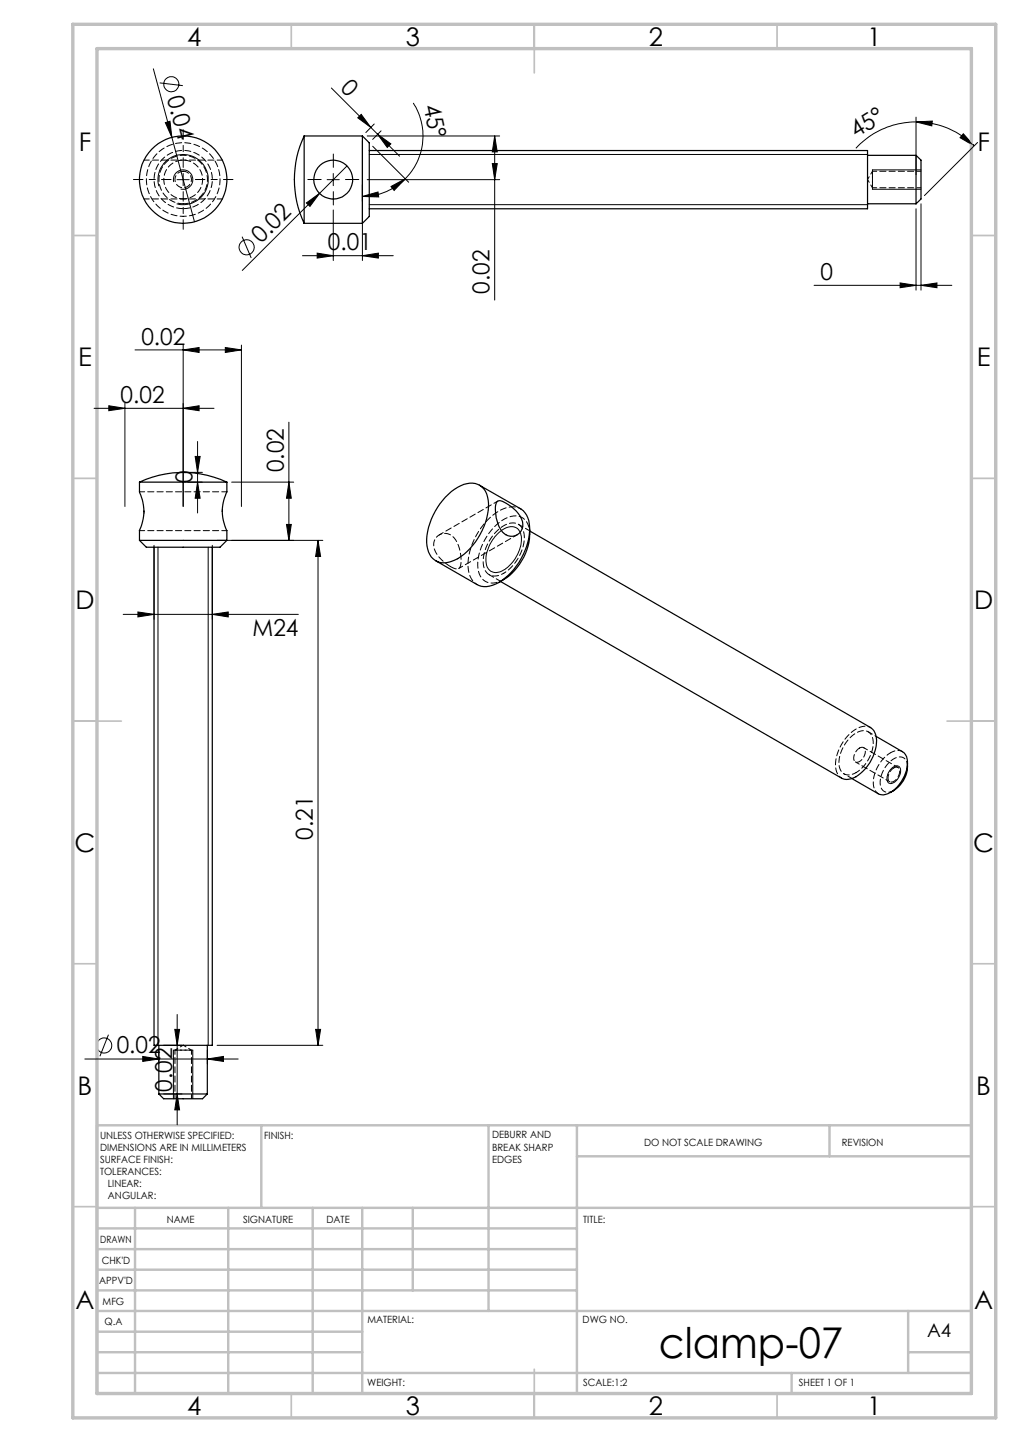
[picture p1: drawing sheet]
<svg xmlns="http://www.w3.org/2000/svg" width="210mm" height="297mm" viewBox="0 0 210 297" stroke-linecap="round" stroke-linejoin="round" font-family="sans-serif">
<g fill="none" stroke="#000" stroke-width=".21">
<path d="M31.6 14.2l8.4 31.5M32.9 17.1l4.7 .5M68.2 18.1l14.1 14.1M32.7 38.3a5.2 5.2 0 0 1 4.5-6.5 5.2 5.2 0 0 1 5.6 5.6 5.2 5.2 0 0 1-6.4 4.6M34 25.3l1-.3 .4 3.3zM35.8 37.5a1.99 1.99 0 0 1 1.7-2.5 1.99 1.99 0 0 1 2.2 2.2 1.99 1.99 0 0 1-2.5 1.7M36.4 37h2.5M37.7 35.7v2.5M67.3 37h2.5M68.6 35.7v2.5M71.4 34.2l-21.5 21.5M73.7 24.3l.7-.7 1.9 2.6z"/>
<path d="M74.6 29v24.7M75.6 37h27.3M75.6 28h27.3M76 31.8h102.6M76.7 30.1l7.4 7.4M77 25.5l-1.7 1.8M77.8 27.7l2.7 1.9-.8 .8zM78.5 26.9l-1.8 1.8M80.5 38.4l2.9-1.6-2.3 2.4zM83.4 36.8a12.3 12.3 0 0 1-8.8 3.7M85.1 21.2a12.6 12.6 0 0 1-1.7 15.6M101.4 33.7h1l-.6 3.3z"/>
<path d="M101.8 28v33.8M101.8 28l.6 3.3h-1zM179.6 39h10M179.6 35h10M188.6 25.1l3.3-.2-.1 1zM188.6 25.1a16.7 16.7 0 0 1 12 5M188.6 25.1a17 17 0 0 0-12.4 5.4M188.6 24.1v11.9M198.3 27.5l2.3 2.6-2.9-1.7zM201.3 29.3l-11 11M49.8 48.8l1.9 4.3M62.3 52.7h18.7"/>
<path d="M63.1 41.8l2.7-2-2 2.7zM65.3 52.1l3.3 .6-3.3 .5zM68.6 43.2v10.5M74.6 40.5l3.2-1 .2 1.1zM74.6 52.7l3.3-.6v1.1zM76 42.2h102.6M167.6 58.8h28.4M185.3 58.3l3.3 .5-3.3 .5zM188.6 43v16.8M189.6 58.8l3.3-.5v1zM189.6 42v17.8M27.8 72.1h21.9"/>
<path d="M37.7 72.1l3.3-.5v1zM37.7 71.1v33.2M46.4 71.6l3.3 .5-3.3 .5zM49.7 71.1v33.2M19.4 84.1h24.7M22.4 83.6l3.3 .5-3.3 .5zM25.7 83.1v21.2M37.7 84.1l3.3-.5v1zM38.7 99.3h3M38.7 97.3h3M40.2 94h1l-.5 3.3zM40.7 90.9v14.8"/>
<path d="M40.7 99.3l.5 3.3h-1zM47.7 99.3h12.8M59.5 87v24.3M59.5 99.3l.5 3.3h-1zM31.7 112.3v15.3M32.5 112.7v102.6M42.9 112.7v102.6M43.7 112.3v15.3M44.7 111.3h21.8M59 108h1l-.5 3.3zM65.5 111.3l.5 3.3h-1zM65.5 111.3v104"/>
<path d="M102.5 109.9a3.3 3.3 0 0 1 3.9-1.1 3.6 3.6 0 0 1 .7 4.1 7.2 7.2 0 0 1-4.5 5 2.13 2.13 0 0 1-2.6-2.5 8 8 0 0 1 2.5-5.5zM25.4 126.5h36M28.4 126l3.3 .5-3.3 .6zM43.7 126.5l3.3-.5v1.1zM183.7 158.1a.98 .98 0 0 1 1.4-.3 .98 .98 0 0 1 .3 1.4 2.53 2.53 0 0 1-2.2 2.2 1.24 1.24 0 0 1-.5-1.8l.5-.9zM17.5 218.1h31.5M22.3 213.1l-1.7 4.5M29.4 217.6l3.3 .5-3.3 .5zM32.7 216.3v2.8M33.7 215.3h3.8M35.7 216.3v10M36 212h1l-.5 3.3z"/>
<path d="M36.5 208.9v22.8M39.7 216.3v10M42.7 218.1l3.3-.5v1zM42.7 216.3v2.8M44.7 215.3h21.8M65 212h1l-.5 3.3zM33.7 225.3h3.8M36.5 225.3l.5 3.3h-1z"/>
<circle cx="35.3" cy="17.3" r="1.55"/>
<circle cx="50.8" cy="50.9" r="1.56"/>
<circle cx="21.5" cy="215.3" r="1.55"/>
</g>
<g fill="none" stroke="#c0c0c0" stroke-width=".35">
<path d="M60 5v5M110 5v10M160 5v5M15 48.5h5M200 48.5h5M15 98.5h5M200 98.5h5M15 148.5h10M195 148.5h10M15 198.5h5M200 198.5h5M15 248.5h5"/>
<path d="M200 248.5h5M60 287v5M110 282v10M160 287v5"/>
</g>
<g fill="none" stroke="#c0c0c0" stroke-width=".5">
<path d="M53.8 231.8v17M100.6 231.8v38.2M118.8 231.8v55.2M118.8 238.2h81.2M170.8 231.8v6.4M200 231.8h-180v55.2M20 248.8h180M20 257.3h98.8M20 253h98.8M27.8 248.8v38.2M47 248.8v38.2M64.4 248.8v38.2"/>
<path d="M74.6 248.8v38.2M85 248.8v17M20 265.8h98.8M20 261.5h98.8M20 278.5h54.6M20 274.3h54.6M20 270h180M187 278.5h13M187 270v12.8M20 282.8h180M163 282.8v4.2"/>
</g>
<path d="M15 5h190v287h-190zM20 10h180v277h-180z" fill="none" stroke="#c0c0c0" stroke-width=".7"/>
<path d="M35.2 37h-7.7M37.7 34.5v-7.8M37.7 39.5v7.7M40.2 37h7.8" fill="none" stroke="#000" stroke-width=".21" stroke-dasharray="15.2 1.3 1.3 1.3" stroke-dashoffset="13.3"/>
<path d="M179.6 35v4M37.7 41a4 4 0 0 0 3.6-5.8 4 4 0 0 0-6.8-.6 4 4 0 0 0 2.6 6.3l.6 .1M39.7 216.3h-4" fill="none" stroke="#000" stroke-width=".21" stroke-dasharray="1.3 .6" stroke-dashoffset=".5"/>
<path d="M66.1 37h-2.7M68.6 34.5v-2.8M68.6 39.5v2.7M71.1 37h2.8" fill="none" stroke="#000" stroke-width=".21" stroke-dasharray="15.2 1.3 1.3 1.3"/>
<g fill="#000">
<path d="M34 25.3l1-.3 .4 3.3zM63.1 41.8l2.7-2-2 2.7z"/>
<path d="M73.7 24.3l.7-.7 1.9 2.6zM77.8 27.7l2.7 1.9-.8 .8z"/>
<path d="M101.4 33.7h1l-.6 3.3zM101.8 28l.6 3.3h-1zM59 108h1l-.5 3.3zM59.5 99.3l.5 3.3h-1zM40.7 99.3l.5 3.3h-1zM40.2 94h1l-.5 3.3z"/>
<path d="M198.3 27.5l2.3 2.6-2.9-1.7zM188.6 25.1l3.3-.2-.1 1z"/>
<path d="M65.3 52.1l3.3 .6-3.3 .5zM74.6 52.7l3.3-.6v1.1zM37.7 72.1l3.3-.5v1zM46.4 71.6l3.3 .5-3.3 .5zM28.4 126l3.3 .5-3.3 .6zM43.7 126.5l3.3-.5v1.1z"/>
<path d="M74.6 40.5l3.2-1 .2 1.1zM80.5 38.4l2.9-1.6-2.3 2.4z"/>
<path d="M189.6 58.8l3.3-.5v1zM185.3 58.3l3.3 .5-3.3 .5zM42.7 218.1l3.3-.5v1zM29.4 217.6l3.3 .5-3.3 .5zM37.7 84.1l3.3-.5v1zM22.4 83.6l3.3 .5-3.3 .5z"/>
<path d="M36 212h1l-.5 3.3zM36.5 225.3l.5 3.3h-1zM65.5 111.3l.5 3.3h-1zM65 212h1l-.5 3.3z"/>
</g>
<g fill="none" stroke="#000" stroke-width=".25">
<path d="M62.6 28a21.1 21.1 0 0 0 0 18M62.6 28v18M62.6 28h12M74.6 28l1.4 1.4v15.2l-1.4 1.4M74.6 28v18M76 31h102.6v12h-102.6M178.6 32h10M188.6 32v10M188.6 32l1 1v8l-1 1M62.6 46h12M178.6 42h10M28.7 99.3a21.3 21.3 0 0 1 18 0"/>
<path d="M28.7 99.3v2a9.2 9.2 0 0 1 0 8v2M28.7 99.3h18M46.7 99.3v2a8.8 8.8 0 0 0 0 8v2M98.7 99.9l8.5 4.9a5 5 0 0 1 1.8 5.3 14 14 0 0 1-6.3 9.9M28.7 111.3h18M28.7 111.3l1.4 1.4h15.2l1.4-1.4M31.7 112.7v102.6h12v-102.6M89.7 115.5l8.5 4.9a4.4 4.4 0 0 0 4.5-.4M91.7 102.4a7.2 7.2 0 0 1 6.2-2.8 3.7 3.7 0 0 1 2.6 3.4 13.5 13.5 0 0 1-6.9 12.4 3.6 3.6 0 0 1-5.7-2.9 13.6 13.6 0 0 1 3.8-10.1zM102.3 103.3a1.58 1.58 0 0 1 1.9 .4 6.3 6.3 0 0 1 3.4 4.2 2.38 2.38 0 0 1-1.7 2.5 2.38 2.38 0 0 1-2.8-1.3 8.1 8.1 0 0 1-.9-5.5zM109 108.9a11.7 11.7 0 0 1-6.3 11.1M109 109.4l70.2 40.5a3.5 3.5 0 0 1 1.2 3.8 9.2 9.2 0 0 1-4.7 6.5l-.5 .2a2.36 2.36 0 0 1-2-.1l-70.2-40.5"/>
<path d="M180.4 151.7l5.4 3.1a2.74 2.74 0 0 1 1 3.2 7.3 7.3 0 0 1-4.4 5.6l-.5 .1-.8-.1-5.7-3.2M186.8 157.1a6.2 6.2 0 0 1-3.5 6.1M32.7 215.3v10M42.7 215.3v10M32.7 225.3h10M32.7 225.3l1 1h8l1-1"/>
<circle cx="37.7" cy="37" r="9"/>
<circle cx="68.6" cy="37" r="4"/>
</g>
<path d="M178.6 37l1 1.7M179.6 35.3l-1 1.7M37.7 44.6a7.6 7.6 0 0 0 6.7-11.2 7.6 7.6 0 0 0-13-.7 7.6 7.6 0 0 0 5.5 11.8l.8 .1M37.7 215.3l-1.7 1M39.4 216.3l-1.7-1" fill="none" stroke="#000" stroke-width=".21" stroke-dasharray="1.3 .6" stroke-dashoffset=".6"/>
<path d="M179.6 35.3v3.4M37.7 43a6 6 0 0 0 5.3-8.8 6 6 0 0 0-10.2-.6 6 6 0 0 0 4.2 9.3l.7 .1M39.4 216.3h-3.4" fill="none" stroke="#000" stroke-width=".21" stroke-dasharray="1.3 .6" stroke-dashoffset="-.1"/>
<path d="M45.8 33h-16.1M29.7 41h16.1M37.7 42a5 5 0 0 1-4.4-7.3 5 5 0 0 1 8.5-.6 5 5 0 0 1-3.4 7.8l-.7 .1M28.7 109.3h18M46.7 101.3h-18M100.7 118.4l2.4 1.3M109.1 109.3l-2.4-1.3M177 154.1a.82 .82 0 0 1 1 0 .82 .82 0 0 1 .1 1.1 2.12 2.12 0 0 1-1.8 1.8 1.37 1.37 0 0 1-.1-2.2l.8-.7M184 158.2a.82 .82 0 0 1 1.1 0 .82 .82 0 0 1 .1 1.1 2.12 2.12 0 0 1-1.8 1.8 1.37 1.37 0 0 1-.1-2.2l.7-.7M186.9 157.9a1.76 1.76 0 0 0-1-1.9 1.76 1.76 0 0 0-2.1 .4 5.8 5.8 0 0 0-2.4 5.8 1.67 1.67 0 0 0 2.6 .6" fill="none" stroke="#000" stroke-width=".21" stroke-dasharray="1.3 .6" stroke-dashoffset=".2"/>
<path d="M37.7 35.3a1.7 1.7 0 0 1 1.6 2.4 1.7 1.7 0 0 1-2.9 .3 1.7 1.7 0 0 1 .9-2.7h.4" fill="none" stroke="#000" stroke-width=".21" stroke-dasharray="1.3 .6" stroke-dashoffset=".1"/>
<path d="M179.6 38.7h10M189.6 35.3h-10M109.1 110.1a3.3 3.3 0 0 0-2.8-3.8 7.4 7.4 0 0 0-5.6 3.5 9.7 9.7 0 0 0-2 8.4 3 3 0 0 0 4.4 1.5l.6-.3M176.1 156.9l7.1 4.1M176.3 159.1a2.12 2.12 0 0 1-2.4 .3 2.12 2.12 0 0 1-1.2-2 7.4 7.4 0 0 1 4.5-6.8 2 2 0 0 1 2.6 2.1 7.7 7.7 0 0 1-3.5 6.4M184.9 158.1l-7.1-4.1M180.8 163.5a2.87 2.87 0 0 1-.9-3.2 7.9 7.9 0 0 1 3.4-5.3M36 216.3v10M39.4 226.3v-10" fill="none" stroke="#000" stroke-width=".21" stroke-dasharray="1.3 .6" stroke-dashoffset=".4"/>
<path d="M29.7 105.2l-.1 .5M45.8 105.4v-.5M92.8 116.7a7 7 0 0 1-3.5-4.2 2.38 2.38 0 0 1 1.7-2.6 2.38 2.38 0 0 1 2.8 1.3 7.8 7.8 0 0 1 .9 5.5 .83 .83 0 0 1-1.3 .3l-.6-.3" fill="none" stroke="#000" stroke-width=".21" stroke-dasharray="1.3 .6"/>
<path d="M107.2 104.8a4.7 4.7 0 0 0-5.1 .9 13.8 13.8 0 0 0-5.7 11.6 4 4 0 0 0 1.8 3.1M179.3 149.9a3.5 3.5 0 0 0-3.8 .8 9 9 0 0 0-3.4 7.8 2.58 2.58 0 0 0 1.2 1.7" fill="none" stroke="#000" stroke-width=".21" stroke-dasharray="1.3 .6" stroke-dashoffset=".7"/>
<path d="M103.7 118.1a8.9 8.9 0 0 0 4.1-8.6 2.42 2.42 0 0 0-3.8-1.4 9 9 0 0 0-4.4 8.5 2.38 2.38 0 0 0 3.6 1.7l.5-.2" fill="none" stroke="#000" stroke-width=".21" stroke-dasharray="1.3 .6" stroke-dashoffset=".8"/>
<path d="M94.4 117.1l12.1-7M102.5 103.2l-12.1 7M183.3 155l.5-.2a2.3 2.3 0 0 1 2 0" fill="none" stroke="#000" stroke-width=".21" stroke-dasharray="1.3 .6" stroke-dashoffset=".3"/>
<path d="M173.8 159.4l1.6 .9M180.4 151.7l-1.6-1" fill="none" stroke="#000" stroke-width=".21" stroke-dasharray="1.3 .6" stroke-dashoffset="1"/>
<text font-size="8.7" x="135.6" y="279.6">clamp-07</text>
<g font-size="5.3">
<text x="38.5" y="9.4">4</text>
<text x="83.5" y="9.4">3</text>
<text x="133.6" y="9.4">2</text>
<text x="178.6" y="9.4">1</text>
<text x="16.2" y="31.2">F</text>
<text x="201.2" y="31.2">F</text>
<text x="16.1" y="75.4">E</text>
<text x="201.1" y="75.4">E</text>
<text x="15.5" y="125.4">D</text>
<text x="200.5" y="125.4">D</text>
<text x="15.4" y="175.4">C</text>
<text x="200.4" y="175.4">C</text>
<text x="16" y="225.4">B</text>
<text x="201" y="225.4">B</text>
<text x="15.5" y="269.7">A</text>
<text x="200.5" y="269.7">A</text>
<text x="38.5" y="291.4">4</text>
<text x="83.5" y="291.4">3</text>
<text x="133.6" y="291.4">2</text>
<text x="178.6" y="291.4">1</text>
</g>
<g font-size="4.8">
<text x="34.4" y="20.2" transform="rotate(75 34.4 20.2)">0.04</text>
<text x="69.9" y="18.3" transform="rotate(45 69.9 18.3)">0</text>
<text x="87.2" y="21.7" transform="rotate(78 87.2 21.7)">45°</text>
<text x="176.3" y="28.5" transform="rotate(-31 176.3 28.5)">45°</text>
<text x="53.8" y="50.3" transform="rotate(-45 53.8 50.3)">0.02</text>
<text x="67.5" y="51.6">0.01</text>
<text x="168.9" y="57.7">0</text>
<text x="100.8" y="60.5" transform="rotate(-90 100.8 60.5)">0.02</text>
<text x="29.1" y="71">0.02</text>
<text x="24.8" y="83">0.02</text>
<text x="39.6" y="99.6" transform="rotate(-90 39.6 99.6)">0</text>
<text x="58.4" y="97.3" transform="rotate(-90 58.4 97.3)">0.02</text>
<text x="52" y="131">M24</text>
<text x="64.4" y="173" transform="rotate(-90 64.4 173)">0.21</text>
<text x="24" y="217">0.02</text>
<text x="35.4" y="224.8" transform="rotate(-90 35.4 224.8)">0.02</text>
</g>
<text font-size="3.9" x="190.9" y="275.5">A4</text>
<g font-size="2.1">
<text x="20.6" y="234.6">UNLESS OTHERWISE SPECIFIED:</text>
<text x="20.6" y="237.1">DIMENSIONS ARE IN MILLIMETERS</text>
<text x="20.6" y="239.5">SURFACE FINISH:</text>
<text x="54.4" y="234.5">FINISH:</text>
<text x="101.3" y="234.5">DEBURR AND</text>
<text x="101.3" y="237">BREAK SHARP</text>
<text x="101.3" y="239.5">EDGES</text>
<text x="132.6" y="235.9">DO NOT SCALE DRAWING</text>
<text x="173.3" y="236.1">REVISION</text>
<text x="20.6" y="242">TOLERANCES:</text>
<text x="22.2" y="244.5">LINEAR:</text>
<text x="22.2" y="247">ANGULAR:</text>
<text x="34.3" y="252">NAME</text>
<text x="50" y="251.9">SIGNATURE</text>
<text x="67.2" y="251.9">DATE</text>
<text x="120.1" y="251.9">TITLE:</text>
<text x="20.6" y="256.1">DRAWN</text>
<text x="20.9" y="260.3">CHK'D</text>
<text x="20.4" y="264.4">APPV'D</text>
<text x="21.1" y="268.8">MFG</text>
<text x="21.5" y="273">Q.A</text>
<text x="75.6" y="272.5">MATERIAL:</text>
<text x="120" y="272.5">DWG NO.</text>
<text x="75.6" y="285.5">WEIGHT:</text>
<text x="120.1" y="285.6">SCALE:1:2</text>
<text x="164.5" y="285.6">SHEET 1 OF 1</text>
</g>
</svg>
